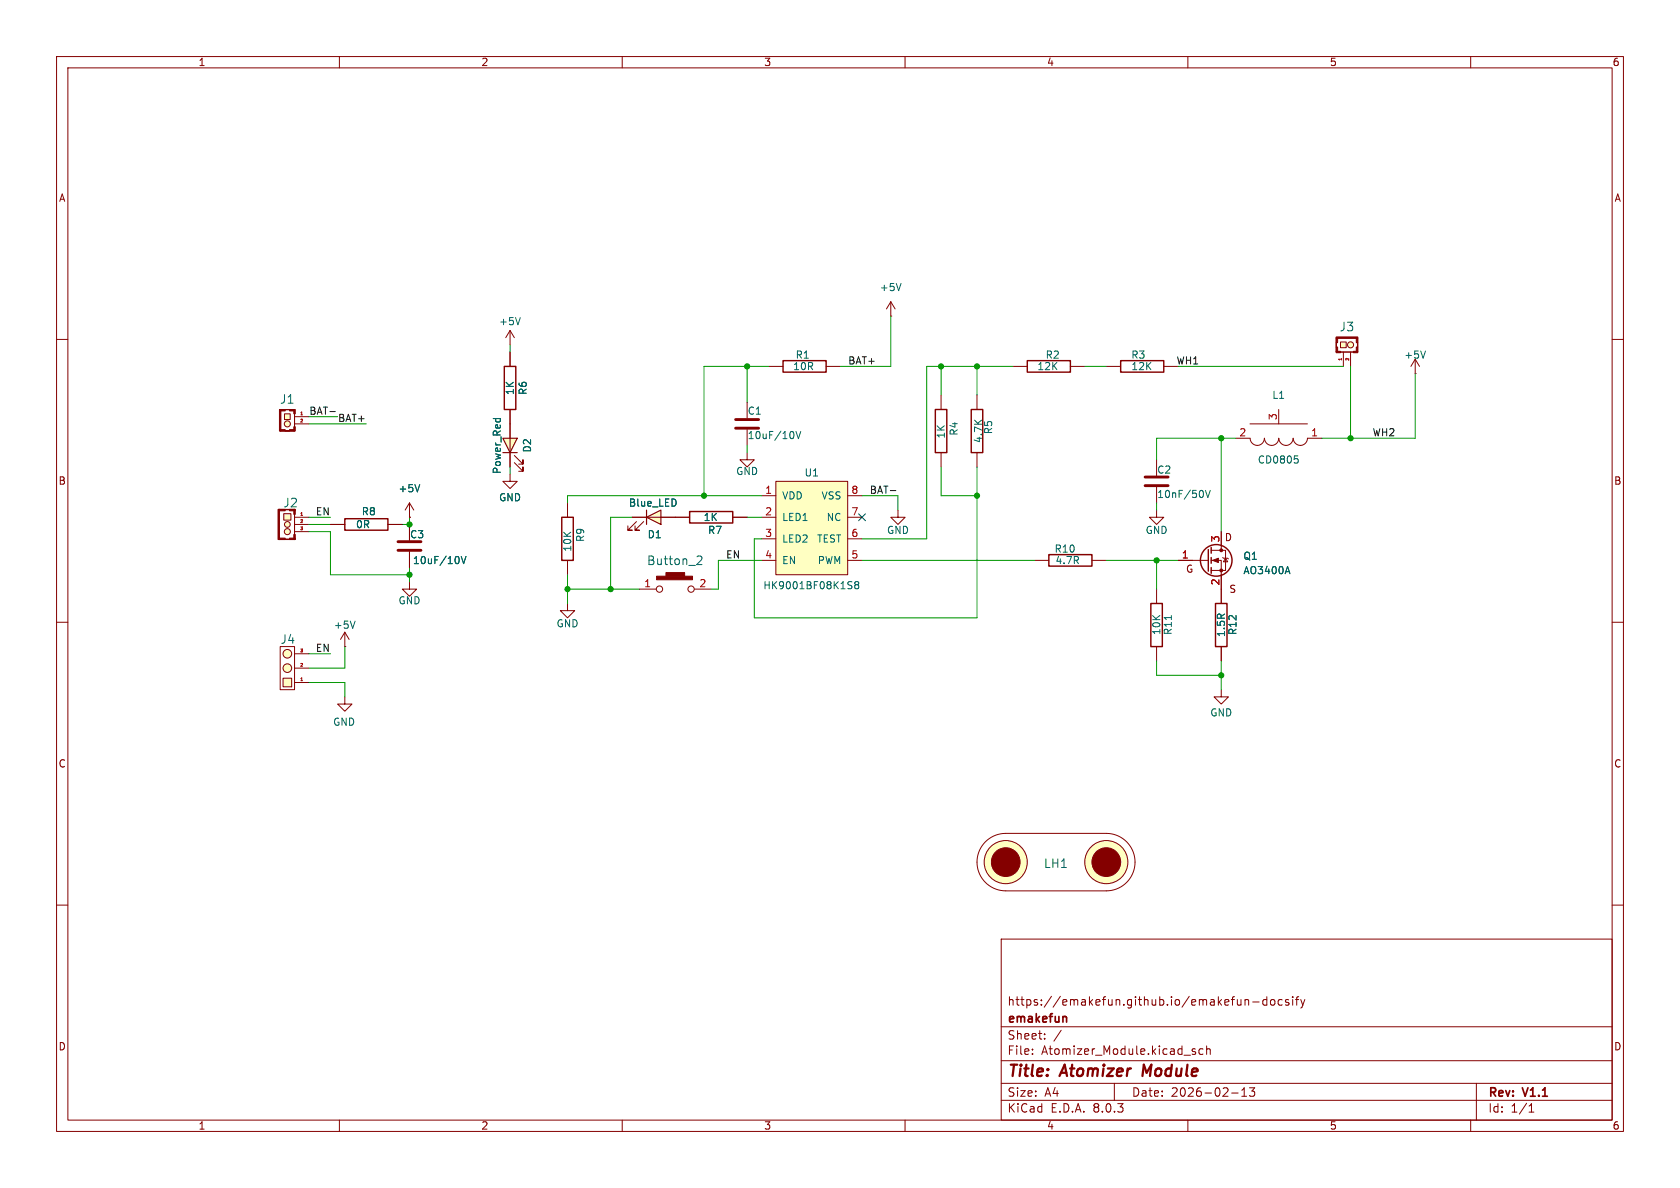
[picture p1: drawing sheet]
<svg xmlns="http://www.w3.org/2000/svg" width="297mm" height="210mm" viewBox="0 0 297 210" stroke-linecap="round" stroke-linejoin="round" font-family="sans-serif">
<g fill="none" stroke="#840000" stroke-width=".18">
<path d="M10 10h277v190h-277zM12 12h273v186h-273zM60 10v2M110 10v2M160 10v2M210 10v2M260 10v2M10 60h2M285 60h2M90.2 62.2v2.6M90.2 72.4v2.5M58.4 92.7h2.6"/>
<path d="M68.6 92.7h2.5M90.2 83.8v1.3h1.2l-1.2 1.3-1.3-1.3h1.3M119.4 91.4h2.5M129.5 91.4h2.6M10 110h2M285 110h2M10 160h2M285 160h2M177 166h108v32h-108zM220.1 176.7v1M220.1 176.8l.2-.1 .4 .1v.9M221.5 177.1h1.1"/>
<path d="M224 176.8l-.5-.1-.3 .3v.4l.2 .2h.6M224 176.2v1.5M224.7 176.8l.2-.1 .4 .1 .1 .6-.2 .2-.3 .1-.2-.1zM226.7 176.8l-.5-.1-.2 .3v.4l.1 .2h.6M227.8 176.8l-.3-.1-.3 .2 .1 .2 .5 .2v.3h-.6M228.5 176.2v.1M228.5 176.7v1M229 176.7h.6M229.6 176.2l-.4 .2v1.3M230 176.7l.3 1M230.3 177.7l-.1 .4-.2 .1M230.7 176.7l-.4 1"/>
<path d="M60 198v2M110 198v2M160 198v2M177 194.5h108M177 191.5h108M177 187.5h108M177 181.5h108M182.5 186.3v.1M182.5 185.5v.1M184.7 183.6v.1M184.7 182.8v.1M187.6 182.1l-1.3 2"/>
<path d="M197 191.5v3M210 198v2M210.7 185.7l.7 .4-.2 .3-.5-.1M211.3 185.5l-.3-.1-.3 .2M212.7 185.5l-.5-.1-.2 .3v.4l.1 .2h.6M213.3 185.5l.2-.1 .4 .1 .1 .9M213.3 184.9v1.5M217.7 193.2h1.2M219.5 193.8h.9M219.5 192.7l.5-.4v1.5M220.9 192.3h.9l-.5 .6 .4 .1v.7l-.2 .1h-.4l-.2-.1M260 198v2"/>
<path d="M261 191.5v6.5M270.3 196.6h.9M270.3 195.5l.4-.4v1.5"/>
</g>
<path d="M202.2 188.2l-.2 2" fill="none" stroke="#840000" stroke-width=".4"/>
<path d="M188.3 179.7l.3 .2v.8" fill="none" stroke="#840000" stroke-width=".3"/>
<path d="M89.2 64.8h2v7.6h-2zM61 91.7h7.6v2h-7.6zM121.9 90.4h7.6v2.1h-7.6z" fill="none" stroke="#840000" stroke-width=".25"/>
<path d="M50.2 90.8h1.2v1.1h-1.2z" fill="#ffffc2"/>
<g fill="#ffffc2" stroke="#ffffc2" stroke-width=".18">
<circle cx="50.8" cy="94" r=".53"/>
<circle cx="50.8" cy="92.7" r=".51"/>
</g>
<g fill="none" stroke="#840000" stroke-width=".18">
<path d="M135.9 64.8h2.5M146 64.8h2.6M49.3 90h2.8v5.4h-2.8zM50.2 90.8h1.2v1.1h-1.2zM52.1 90.9v3.6M52.1 91.4h2.5M52.1 92.7h2.5M52.1 94h2.5M100.3 88.9v2.5M100.3 99.1v2.5M132.1 80v1.3h-1.3l1.3 1.3 1.2-1.3h-1.2M61 123.2v1.3h-1.3l1.3 1.2 1.2-1.2h-1.2"/>
<circle cx="50.8" cy="94" r=".53"/>
<circle cx="50.8" cy="92.7" r=".51"/>
</g>
<g fill="#840000" stroke="#840000" stroke-width=".18">
<path d="M49.1 90h.3v5.4h-.3z"/>
<path d="M49.3 95.1h1.1v.3h-1.1z"/>
<path d="M50.4 95.3l.9 .1z"/>
<path d="M49.3 90h1.1v.3h-1.1z"/>
<path d="M51.2 95.1h1v.3h-1z"/>
<path d="M51.9 94.5h.3v.9h-.3z"/>
<path d="M51.9 90h.3v.9h-.3z"/>
</g>
<path d="M53.2 91.1h.3" fill="none" stroke="#a90000" stroke-width=".18"/>
<path d="M138.4 63.8h7.6v2h-7.6zM99.3 91.4h2v7.7h-2z" fill="none" stroke="#840000" stroke-width=".25"/>
<path d="M50.3 73.2h1v1h-1z" fill="#ffffc2"/>
<circle cx="50.8" cy="74.9" r=".53" fill="#ffffc2" stroke="#ffffc2" stroke-width=".18"/>
<g fill="none" stroke="#840000" stroke-width=".18">
<path d="M49.5 72.4h2.6v3.8h-2.6zM50.3 73.2h1v1h-1zM52.1 73.2v2.2M52.1 73.7h2.5M52.1 74.9h2.5M132.1 71.1v2.8M132.1 75.9v2.8M158.7 90.2v1.2h-1.2l1.2 1.3 1.3-1.3h-1.3"/>
<circle cx="50.8" cy="74.9" r=".53"/>
</g>
<g fill="#840000" stroke="#840000" stroke-width=".18">
<path d="M49.4 72.4h.3v3.8h-.3z"/>
<path d="M49.5 75.9h.9v.3h-.9z"/>
<path d="M49.5 72.4h.9v.2h-.9z"/>
<path d="M50.4 76.1l.8 .1z"/>
<path d="M50.4 72.4h.8z"/>
<path d="M51.2 75.9h.9v.3h-.9z"/>
<path d="M51.2 72.4h.9v.2h-.9z"/>
<path d="M51.9 75.4h.3v.8h-.3z"/>
<path d="M51.9 72.4h.3v.8h-.3z"/>
</g>
<path d="M53.2 73.3h.3" fill="none" stroke="#a90000" stroke-width=".18"/>
<path d="M130 75.7h4.1M130 74.2h4.1" fill="none" stroke="#840000" stroke-width=".51"/>
<path d="M140.3 76.5v.8M140.7 76.3l.4 1.2 .5-1.2" fill="none" stroke="#006464" stroke-width=".18"/>
<path d="M114.3 91.4l2.5-1.2v2.5z" fill="#ffffc2"/>
<path d="M114.3 91.4l2.5-1.2v2.5zM114.3 90.2v2.5" fill="none" stroke="#840000" stroke-width=".2"/>
<g fill="none" stroke="#840000" stroke-width=".18">
<path d="M90.2 58.4l-.8 1.3M90.2 58.4v2.6M90.2 58.4l.7 1.3M111.8 91.4h7.6M112.5 92.2l-1.5 1.5h.8h-.8v-.7M113.8 92.2l-1.5 1.5h.7h-.7v-.7M72.4 102.9v1.2h-1.3l1.3 1.3 1.3-1.3h-1.3M113 104.1h3M122.8 104.1h2.9"/>
<circle cx="116.6" cy="104.1" r=".56"/>
<circle cx="122.2" cy="104.1" r=".56"/>
</g>
<g fill="#840000" stroke="#840000" stroke-width=".18">
<path d="M116.1 101.9h6.3v.6h-6.3z"/>
<path d="M117.7 101.2h3.3v.7h-3.3z"/>
</g>
<path d="M92 56.1l-.4 1.3M123.3 98.4l.5-.1 .2 .1 .1 .3-.9 1.1h.9" fill="none" stroke="#006464" stroke-width=".18"/>
<circle cx="50.8" cy="115.6" r=".76" fill="#ffffc2" stroke="#ffffc2" stroke-width=".18"/>
<path d="M50 119.9h1.6v1.5h-1.6z" fill="#ffffc2"/>
<circle cx="50.8" cy="118.1" r=".76" fill="#ffffc2" stroke="#ffffc2" stroke-width=".18"/>
<g fill="none" stroke="#840000" stroke-width=".18">
<path d="M218.4 77.5h2.6a1.28 1.28 0 0 0 1.3 1.2M221 74.9h10.1M223.5 77.5a1.27 1.27 0 0 1-1.3 1.2M223.5 77.5a1.28 1.28 0 0 0 1.3 1.2M226.1 72.4v2.5M227.3 78.7a1.28 1.28 0 0 1-1.2-1.2 1.32 1.32 0 0 1-1.3 1.2M228.6 77.5a1.27 1.27 0 0 1-1.3 1.2M228.6 77.5a1.28 1.28 0 0 0 1.3 1.2M233.7 77.5h-2.6a1.27 1.27 0 0 1-1.2 1.2M72.4 91.4h.1M72.4 88.9l-.8 1.3M72.4 88.9v2.5"/>
<path d="M72.4 88.9l.8 1.3M49.5 114.3h2.6v7.6h-2.6zM50 119.9h1.6v1.5h-1.6zM52.1 118.1h2.5M52.1 115.6h2.5M52.1 120.7h2.5"/>
<circle cx="50.8" cy="118.1" r=".76"/>
<circle cx="50.8" cy="115.6" r=".76"/>
</g>
<path d="M53.2 120.3h.3" fill="none" stroke="#a90000" stroke-width=".18"/>
<path d="M74.2 85.7l-.4 1.2M228.8 80.6h.6M229.3 81.1l.2 .2v.3l-.2 .3" fill="none" stroke="#006464" stroke-width=".18"/>
<path d="M137.2 85.1h12.7v16.5h-12.7z" fill="#ffffc2"/>
<g fill="none" stroke="#840000" stroke-width=".18">
<path d="M157.5 55.9h.1M157.5 53.3l-.8 1.3M157.5 53.3v2.6M157.5 53.3l.7 1.3M172.7 69.9v2.5M72.4 92.7v2.8M72.4 97.5v2.8M134.6 87.6h2.6M134.6 91.4h2.6M134.6 95.3h2.6M134.6 99.1h2.6M137.2 85.1h12.7v16.5h-12.7z"/>
<path d="M149.9 87.6h2.5M149.9 91.4h2.5M149.9 95.3h2.5M149.9 99.1h2.5M172.7 80v2.6M61 114.3h.1M61 111.8l-.8 1.2M61 111.8v2.5M61 111.8l.7 1.2M215.9 104.1v2.6M215.9 114.3v2.5"/>
</g>
<path d="M159.3 50.1l-.4 1.3M81.1 98.6v.8M81.5 98.4l.5 1.2 .4-1.2M62.8 109.8l-.4 1.3M150.1 103.4l.4 .1 .1 .3-.2 .3h-.3M150.1 102.8l.5 .1M151.3 103.4l-.2 .2 .1 .4 .1 .1 .4-.1 .1-.2v-.3l-.2-.1M151.3 103.4l-.2-.3 .2-.3h.3l.2 .3-.2 .3M151.3 103.4h.3" fill="none" stroke="#006464" stroke-width=".18"/>
<path d="M70.4 97.3h4M70.4 95.8h4" fill="none" stroke="#840000" stroke-width=".51"/>
<path d="M171.7 72.4h2v7.6h-2zM214.9 106.7h2v7.6h-2z" fill="none" stroke="#840000" stroke-width=".25"/>
<path d="M88.9 77.5h2.5l-1.2 2.5z" fill="#ffffc2"/>
<path d="M88.9 77.5h2.5l-1.2 2.5zM88.9 80h2.5" fill="none" stroke="#840000" stroke-width=".2"/>
<g fill="none" stroke="#840000" stroke-width=".18">
<path d="M90.2 74.9v7.7M166.4 69.9v2.5M250.2 66h.1M250.2 63.5l-.8 1.3M250.2 63.5v2.5M250.2 63.5l.8 1.3M90.9 81.8l1.6 1.5v-.7v.7h-.8M90.9 80.5l1.6 1.5v-.7v.7h-.8M166.4 80v2.6M182.9 99.1h2.5M193 99.1h2.6M204.5 90.2v1.2h-1.3l1.3 1.3 1.2-1.3h-1.2"/>
<path d="M204.5 81.3v2.8M204.5 86.1v2.8M208.3 99.1h5.3M214.1 99.1h1.8v5M214.1 97.3h2.6v3.5h-2.6M215.9 94v3.3M216.2 98.6l.1 .1h.7l.2 .1M216.7 98.7l.3 .6h-.7zM204.5 104.1v2.6M204.5 114.3v2.5M215.9 121.9v1.3h-1.3l1.3 1.3 1.3-1.3h-1.3M174.2 148.8a5.1 5.1 0 0 1 3.6-1.5h17.8a5.1 5.1 0 0 1 5.1 5.1 5.1 5.1 0 0 1-5.1 5.1h-17.8a5.1 5.1 0 0 1-4.7-3.2 5.1 5.1 0 0 1 1.1-5.5z"/>
<circle cx="177.8" cy="152.4" r="3.8"/>
<circle cx="195.6" cy="152.4" r="3.8"/>
</g>
<path d="M87.2 74h1.3M87.7 74l-.1 .4M88.4 74l.1 .4M252 62l-.4 1.3M212.7 86.9v.8M213.1 86.7l.4 1.3 .5-1.3M207.1 108.8v.7M227.6 100.1l.4 1.3" fill="none" stroke="#006464" stroke-width=".18"/>
<g fill="none" stroke="#840000" stroke-width=".25">
<path d="M165.4 72.4h2v7.6h-2zM185.4 98h7.6v2.1h-7.6zM213.6 97.2v3.8M214.1 96.8v1M214.1 98.6v1M203.5 106.7h2v7.6h-2zM214.1 100.3v1"/>
<circle cx="215" cy="99.1" r="2.79"/>
</g>
<g fill="#ffffc2" stroke="#ffffc2" stroke-width=".18">
<circle cx="177.8" cy="152.4" r="3.8"/>
<circle cx="195.6" cy="152.4" r="3.8"/>
</g>
<g fill="#840000" stroke="#840000" stroke-width=".18">
<path d="M214.4 99.1l1-.4v.7z"/>
<circle cx="177.8" cy="152.4" r="2.54"/>
<circle cx="195.6" cy="152.4" r="2.54"/>
<circle cx="215.9" cy="100.8" r=".25"/>
<circle cx="215.9" cy="97.3" r=".25"/>
</g>
<path d="M202.4 85.9h4.1M202.4 84.3h4.1" fill="none" stroke="#840000" stroke-width=".51"/>
<path d="M237 60.5h1v1h-1z" fill="#ffffc2"/>
<circle cx="238.8" cy="61" r=".53" fill="#ffffc2" stroke="#ffffc2" stroke-width=".18"/>
<g fill="none" stroke="#840000" stroke-width=".18">
<path d="M236.2 59.7h3.8v2.5h-3.8zM90.2 62.2v2.6M90.2 72.4v5.1M179.1 64.8h2.5M189.2 64.8h2.6M195.6 64.8h2.5M205.7 64.8h2.6M237 60.5h1v1h-1zM237 62.2h2.3M237.5 62.2v2.6M238.8 62.2v2.6M58.4 92.7h2.6"/>
<path d="M68.6 92.7h2.5M72.4 91.4h.1M72.4 92.7v2.8M72.4 97.5v2.8M90.2 80v2.6M111.8 91.4h2.5M116.8 91.4h5.1M129.5 91.4h2.6M208.3 99.1h2.5M215.9 94v2.5M100.3 106.7v1.3h-1.2l1.2 1.2 1.3-1.2h-1.3M215.9 101.6v5.1"/>
<path d="M215.9 114.3v2.5"/>
<circle cx="238.8" cy="61" r=".53"/>
</g>
<g fill="#840000" stroke="#840000" stroke-width=".18">
<path d="M236.2 59.6h3.8v.2h-3.8z"/>
<path d="M239.8 59.7h.2v.9h-.2z"/>
<path d="M236.2 59.7h.3v.9h-.3z"/>
<path d="M240 60.6v.8z"/>
<path d="M236.2 60.6l.1 .8z"/>
<path d="M239.8 61.3h.2v.9h-.2z"/>
<path d="M236.2 61.3h.3v.9h-.3z"/>
<path d="M239.3 62.1h.7v.3h-.7z"/>
<path d="M236.2 62.1h.8v.3h-.8z"/>
</g>
<path d="M237.2 63.4v.2" fill="none" stroke="#a90000" stroke-width=".18"/>
<path d="M181.6 63.8h7.6v2h-7.6zM198.1 63.8h7.6v2h-7.6z" fill="none" stroke="#840000" stroke-width=".25"/>
<path d="M58.3 72.8h1M157.4 86.7h1" fill="none" stroke="#0f0f0f" stroke-width=".18"/>
<g fill="none" stroke="#009600" stroke-width=".18">
<path d="M157.5 55.9v8.9h-8.9M54.6 74.9h10.2M54.6 73.7h5.1M90.2 61v1.2M132.1 64.8v6.3M132.1 78.7v1.3M135.9 64.8h-11.4v22.8M166.4 64.8v5.1M172.7 64.8v5.1M179.1 64.8h-15.3v30.5h-11.4M191.8 64.8h3.8M208.3 64.8h29.2"/>
<path d="M215.9 77.5v16.5M218.4 77.5h-13.9v3.8M238.8 64.8v12.7M250.2 66v11.5h-16.5M54.6 94h3.8v7.6h14M54.6 91.4h3.8M54.6 92.7h3.8M72.4 91.4v1.3h-1.3M90.2 82.6v1.2M111.8 91.4h-3.9v12.7M132.1 91.4h2.5M134.6 87.6h-34.3v1.3"/>
<path d="M134.6 99.1h-7.6v5h-1.3M152.4 87.6h6.3v2.6M152.4 99.1h30.5M166.4 82.6v5h6.3M172.7 82.6v26.6h-39.4v-13.9h1.3M195.6 99.1h12.7M204.5 88.9v1.3M204.5 99.1v5M54.6 115.6h3.8M61 114.3v3.8h-6.4M72.4 100.3v2.6M100.3 104.1h12.7"/>
<path d="M100.3 101.6v5.1M204.5 116.8v2.6h11.4M215.9 116.8v5.1M54.6 120.7h6.4v2.5"/>
</g>
<path d="M151.8 90.8l1.2 1.2M153 90.8l-1.2 1.2" fill="none" stroke="#000084" stroke-width=".18"/>
<path d="M87.2 74h1.3M87.7 74l-.1 .4M88.4 74l.1 .4M74.2 85.7l-.4 1.2M81.1 98.6v.8M81.5 98.4l.5 1.2 .4-1.2M227.6 100.1l.4 1.3" fill="none" stroke="#006464" stroke-width=".18"/>
<g fill="#009600" stroke="#009600" stroke-width=".18">
<circle cx="72.4" cy="92.7" r=".46"/>
<circle cx="72.4" cy="101.6" r=".46"/>
<circle cx="172.7" cy="64.8" r=".46"/>
<circle cx="172.7" cy="87.6" r=".46"/>
<circle cx="166.4" cy="64.8" r=".46"/>
<circle cx="204.5" cy="99.1" r=".46"/>
<circle cx="238.8" cy="77.5" r=".46"/>
<circle cx="215.9" cy="77.5" r=".46"/>
<circle cx="215.9" cy="119.4" r=".46"/>
<circle cx="132.1" cy="64.8" r=".46"/>
<circle cx="124.5" cy="87.6" r=".46"/>
<circle cx="100.3" cy="104.1" r=".46"/>
<circle cx="107.9" cy="104.1" r=".46"/>
</g>
<g font-size="2.8" fill="#840000">
<text x="178" y="190.9">Title:</text>
<text x="187.7" y="190.9">Atomizer</text>
<text x="202.8" y="190.9">Module</text>
</g>
<g font-size="2.1" fill="#006464">
<text x="236.7" y="58.8">J3</text>
<text x="49.4" y="71.6">J1</text>
<text x="50" y="89.9">J2</text>
<text x="114.3" y="100.1">Button_2</text>
<text x="49.5" y="114">J4</text>
<text x="184.5" y="153.6">LH1</text>
</g>
<g font-size="2.1" fill="#840000">
<text x="178" y="178">https://emakefun.github.io/emakefun-docsify</text>
<text x="178" y="184">Sheet:</text>
<text x="178" y="181.2">emakefun</text>
<text x="178" y="186.7">File:</text>
<text x="184.1" y="186.7">Atomizer_Module.kicad_sch</text>
<text x="178" y="196.9">KiCad</text>
<text x="178" y="194.1">Size:</text>
<text x="184.7" y="194.1">A4</text>
<text x="185.7" y="196.9">E.D.A.</text>
<text x="193.3" y="196.9">8.0.3</text>
<text x="200" y="194.1">Date:</text>
<text x="207" y="194.1">2026-02-13</text>
<text x="263" y="194.3">Rev:</text>
<text x="263" y="196.9">Id:</text>
<text x="267.1" y="196.9">1/1</text>
<text x="269.4" y="194.3">V1.1</text>
</g>
<g font-size="1.8" fill="#840000">
<text x="35" y="11.9">1</text>
<text x="85" y="11.9">2</text>
<text x="135" y="11.9">3</text>
<text x="185" y="11.9">4</text>
<text x="235" y="11.9">5</text>
<text x="285" y="11.9">6</text>
<text x="10.3" y="35.9">A</text>
<text x="285.3" y="35.9">A</text>
<text x="10.3" y="85.9">B</text>
<text x="285.3" y="85.9">B</text>
<text x="216.4" y="95.9">D</text>
<text x="209.6" y="101.5">G</text>
<text x="217.2" y="105">S</text>
<text x="10.3" y="135.9">C</text>
<text x="285.3" y="135.9">C</text>
<text x="10.3" y="185.9">D</text>
<text x="285.3" y="185.9">D</text>
<text x="35" y="199.9">1</text>
<text x="85" y="199.9">2</text>
<text x="135" y="199.9">3</text>
<text x="185" y="199.9">4</text>
<text x="235" y="199.9">5</text>
<text x="285" y="199.9">6</text>
</g>
<g font-size="1.8" fill="#006464">
<text x="155.4" y="51.7">+5V</text>
<text x="88.1" y="57.7">+5V</text>
<text x="140.1" y="65.6">10R</text>
<text x="140.6" y="63.6">R1</text>
<text x="183.3" y="65.6">12K</text>
<text x="184.8" y="63.6">R2</text>
<text x="199.9" y="63.6">R3</text>
<text x="199.9" y="65.6">12K</text>
<text x="248.2" y="63.6">+5V</text>
<text x="91" y="69.9" transform="rotate(-90 91 69.9)">1K</text>
<text x="93.3" y="69.9" transform="rotate(-90 93.3 69.9)">R6</text>
<text x="224.8" y="70.7">L1</text>
<text x="132.1" y="73.5">C1</text>
<text x="132.1" y="77.8">10uF/10V</text>
<text x="167.2" y="77.6" transform="rotate(-90 167.2 77.6)">1K</text>
<text x="169.5" y="77.1" transform="rotate(-90 169.5 77.1)">R4</text>
<text x="175.6" y="76.9" transform="rotate(-90 175.6 76.9)">R5</text>
<text x="88.7" y="83.9" transform="rotate(-90 88.7 83.9)">Power_Red</text>
<text x="94.1" y="80.1" transform="rotate(-90 94.1 80.1)">D2</text>
<text x="173.8" y="78.4" transform="rotate(-90 173.8 78.4)">4.7K</text>
<text x="204.5" y="83.9">C2</text>
<text x="222.3" y="82.1">CD0805</text>
<text x="70.4" y="87.2">+5V</text>
<text x="88.1" y="88.8">GND</text>
<text x="111.1" y="89.8">Blue_LED</text>
<text x="130" y="84.2">GND</text>
<text x="138.2" y="88.5">VDD</text>
<text x="142.1" y="84.4">U1</text>
<text x="145.1" y="88.5">VSS</text>
<text x="204.5" y="88.2">10nF/50V</text>
<text x="62.8" y="93.6">0R</text>
<text x="63.9" y="91.3">R8</text>
<text x="72.4" y="95.4">C3</text>
<text x="103.5" y="95.9" transform="rotate(-90 103.5 95.9)">R9</text>
<text x="114.4" y="95.4">D1</text>
<text x="124.3" y="92.3">1K</text>
<text x="125.1" y="94.6">R7</text>
<text x="138.2" y="92.3">LED1</text>
<text x="146" y="92.3">NC</text>
<text x="156.7" y="94.6">GND</text>
<text x="202.4" y="94.6">GND</text>
<text x="72.9" y="99.9">10uF/10V</text>
<text x="101.2" y="97.6" transform="rotate(-90 101.2 97.6)">10K</text>
<text x="138.2" y="96.1">LED2</text>
<text x="138.2" y="99.9">EN</text>
<text x="144.3" y="96.1">TEST</text>
<text x="144.5" y="99.9">PWM</text>
<text x="186.3" y="97.9">R10</text>
<text x="186.5" y="99.9">4.7R</text>
<text x="219.7" y="101.7">AO3400A</text>
<text x="219.7" y="99.2">Q1</text>
<text x="70.4" y="107">GND</text>
<text x="134.9" y="104.4">HK9001BF08K1S8</text>
<text x="58.9" y="111.4">+5V</text>
<text x="98.3" y="111.1">GND</text>
<text x="205.3" y="112.4" transform="rotate(-90 205.3 112.4)">10K</text>
<text x="207.4" y="112.4" transform="rotate(-90 207.4 112.4)">R11</text>
<text x="216.8" y="112.7" transform="rotate(-90 216.8 112.7)">1.5R</text>
<text x="218.8" y="112.4" transform="rotate(-90 218.8 112.4)">R12</text>
<text x="58.8" y="128.5">GND</text>
<text x="213.9" y="126.8">GND</text>
</g>
<g font-size="1.8" fill="#0f0f0f">
<text x="149.9" y="64.5">BAT+</text>
<text x="207.9" y="64.5">WH1</text>
<text x="54.6" y="73.4">BAT-</text>
<text x="59.7" y="74.7">BAT+</text>
<text x="242.6" y="77.2">WH2</text>
<text x="153.7" y="87.4">BAT-</text>
<text x="55.7" y="91.2">EN</text>
<text x="128.3" y="98.8">EN</text>
<text x="55.7" y="115.3">EN</text>
</g>
<g font-size="1.8" fill="#a90000">
<text x="219" y="77.2">2</text>
<text x="225.8" y="74.4" transform="rotate(-90 225.8 74.4)">3</text>
<text x="231.7" y="77.2">1</text>
<text x="135.2" y="87.4">1</text>
<text x="150.4" y="87.4">8</text>
<text x="135.2" y="91.2">2</text>
<text x="135.2" y="95">3</text>
<text x="150.4" y="95">6</text>
<text x="150.4" y="91.2">7</text>
<text x="215.6" y="96" transform="rotate(-90 215.6 96)">3</text>
<text x="135.2" y="98.8">4</text>
<text x="150.4" y="98.8">5</text>
<text x="208.8" y="98.8">1</text>
<text x="113.8" y="103.9">1</text>
<text x="123.6" y="103.9">2</text>
<text x="215.6" y="103.6" transform="rotate(-90 215.6 103.6)">2</text>
</g>
<g font-size=".7" fill="#a90000">
<text x="237.2" y="63.9" transform="rotate(-90 237.2 63.9)">1</text>
<text x="238.5" y="63.9" transform="rotate(-90 238.5 63.9)">2</text>
<text x="52.9" y="73.4">1</text>
<text x="52.9" y="74.7">2</text>
<text x="52.9" y="91.2">1</text>
<text x="52.9" y="92.5">2</text>
<text x="52.9" y="93.7">3</text>
<text x="52.9" y="117.9">2</text>
<text x="52.9" y="115.3">3</text>
<text x="52.9" y="120.4">1</text>
</g>
</svg>
